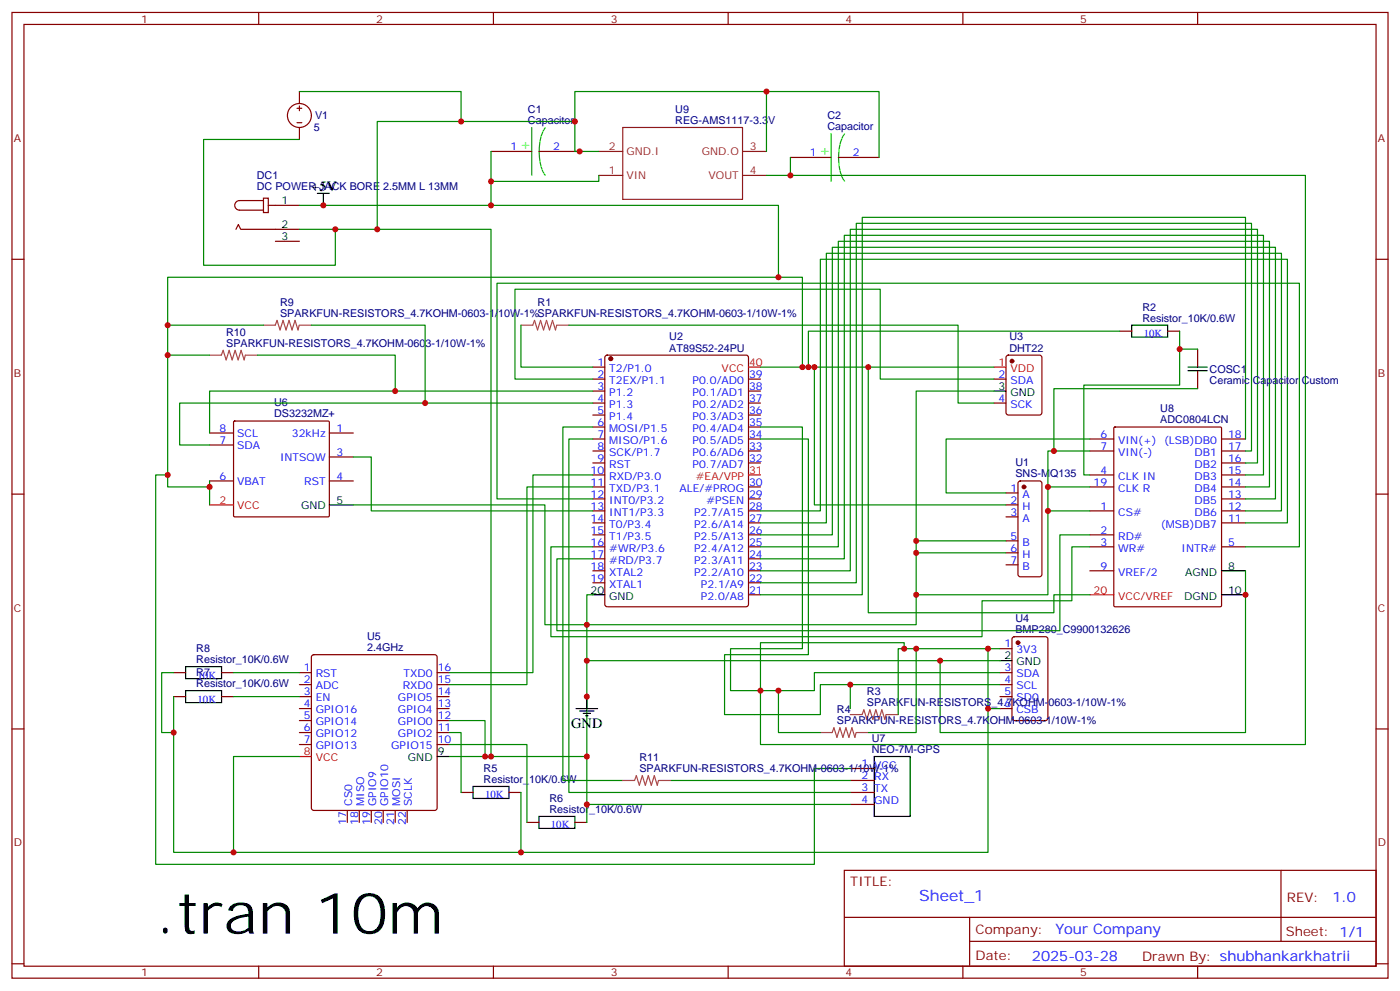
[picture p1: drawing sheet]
<svg xmlns="http://www.w3.org/2000/svg" width="412mm" height="292mm" viewBox="0 0 412 292" stroke-linecap="round" stroke-linejoin="round" font-family="sans-serif">
<g fill="none" stroke="#870000" stroke-width=".35">
<path d="M3.5 3.7h405.4v284.3h-405.4zM7.1 7.2h398.2v277.3h-398.2zM76.2 3.7v3.5M145.3 3.7v3.5M214.5 3.7v3.5M283.6 3.7v3.5M352.8 3.7v3.5M87.5 31.9h1.4M87.5 36.1h1.4M88.2 27v3.5M88.2 31.2v1.4M88.2 37.5v3.6"/>
<path d="M77.6 58.3h1.4v4.3h-1.4zM77.6 59.1h-7a1.41 1.41 0 0 0-1.5 1.4 1.41 1.41 0 0 0 1.5 1.4h7M144.6 44.6h12M158.7 44.6h12M232.8 46.4h12M246.9 46.4h12M3.5 76.3h3.6M69.5 67.5l.7-1.4 .7 1.4h17.3M79 60.5h9.2M81.1 71h7.1M405.3 76.3h3.6M329.8 97.5h3.6"/>
<path d="M344 97.5h3.5M174.6 108.1h3.6M174.6 111.6h3.6M174.6 115.1h3.6M174.6 118.7h3.6M178.4 104.8l.5-.2h40.9l.6 .4 .1 72.9-.5 .7h-41.1l-.7-.4v-72.9zM220.5 111.6h3.5M220.5 115.1h3.5M220.5 118.7h3.5M292.8 111.6h3.5M292.8 118.7h3.5M296.6 104.8l.4-.2h9.2l.7 .4v16.5l-.4 .6-9.5 .1-.6-.5-.1-16.4z"/>
<path d="M352.8 102.8v5.3M352.8 109.1v5.3M61.7 127.5h7.1M61.7 131h7.1M68.8 124.1l.3-.1h27.7l.2 .3v27.7l-.3 .2-27.7-.1-.2-.3zM97 127.5h7.1M97 134.5h7.1M174.6 122.2h3.6M174.6 125.7h3.6M174.6 129.3h3.6M174.6 132.8h3.6M174.6 136.3h3.6"/>
<path d="M174.6 139.8h3.6M220.5 122.2h3.5M220.5 125.7h3.5M220.5 129.3h3.5M220.5 132.8h3.5M220.5 136.3h3.5M321 129.3h7.1M321 132.8h7.1M321 139.8h7.1M328.1 125.9l.3-.2h31.1l.3 .2v52.4l-.2 .3h-31.2l-.3-.1zM359.8 129.3h7.1M359.8 132.8h7.1"/>
<path d="M359.8 136.3h7.1M359.8 139.8h7.1M3.5 145.5h3.6M61.7 141.6h7.1M97 141.6h7.1M174.6 143.4h3.6M174.6 146.9h3.6M174.6 150.4h3.6M174.6 154h3.6M174.6 157.5h3.6M220.5 143.4h3.5M220.5 146.9h3.5"/>
<path d="M220.5 150.4h3.5M220.5 154h3.5M220.5 157.5h3.5M296.3 145.1h3.6M296.3 148.7h3.6M296.3 152.2h3.6M296.3 159.2h3.6M300.1 141.8l.5-.2h5.6l.7 .4v27.1l-.2 .5-.5 .2h-5.6l-.5-.2-.2-.5v-26.8zM321 143.4h7.1M321 150.4h7.1M321 157.5h7.1M359.8 143.4h7.1"/>
<path d="M359.8 146.9h7.1M359.8 150.4h7.1M359.8 154h7.1M405.3 145.5h3.6M174.6 161h3.6M174.6 164.5h3.6M174.6 168.1h3.6M174.6 171.6h3.6M220.5 161h3.5M220.5 164.5h3.5M220.5 168.1h3.5M220.5 171.6h3.5"/>
<path d="M220.5 175.1h3.5M296.3 162.8h3.6M296.3 166.3h3.6M321 161h7.1M321 168.1h7.1M359.8 161h7.1M51.2 198h3.5M65.3 198h3.5M88.2 198h3.5M92 193l.4-.2h35.7l.5 .2 .2 .5v44.4l-.3 .5-.4 .2h-35.7l-.5-.2-.2-.5v-44.4zM128.8 198h3.5M294.6 191h3.5"/>
<path d="M294.6 198h3.5M298.3 187.7l.5-.2h9.2l.6 .4 .1 23.6-.5 .6-9.4 .1-.6-.5-.1-23.5zM3.5 214.6h3.6M51.2 205.1h3.5M65.3 205.1h3.5M88.2 201.6h3.5M88.2 205.1h3.5M88.2 208.6h3.5M88.2 212.2h3.5M88.2 215.7h3.5M88.2 219.2h3.5M128.8 201.6h3.5"/>
<path d="M128.8 205.1h3.5M128.8 208.6h3.5M128.8 212.2h3.5M128.8 215.7h3.5M128.8 219.2h3.5M294.6 201.6h3.5M294.6 205.1h3.5M294.6 208.6h3.5M405.3 214.6h3.6M102.3 238.6v3.5M105.8 238.6v3.5M109.4 238.6v3.5"/>
<path d="M112.9 238.6v3.5M116.4 238.6v3.5M119.9 238.6v3.5M135.8 233.3h3.5M149.9 233.3h3.6M250.5 226.3h7M250.5 229.8h7M250.5 233.3h7M250.5 236.9h7M155.2 242.1h3.5M169.3 242.1h3.6M248.7 256.3h156.6v28.2h-156.6z"/>
<path d="M377.3 256.3v20.9M248.7 270.1h156.5M285.6 277.2h119.6M285.6 270.1v14.1M3.5 283.8h3.6M76.2 284.5v3.5M145.3 284.5v3.5M214.5 284.5v3.5M283.6 284.5v3.5M352.8 284.5v3.5M405.3 283.8h3.6"/>
<circle cx="88.2" cy="34" r="3.5"/>
</g>
<g fill="#870000" stroke="#870000" stroke-width=".35">
<circle cx="179.9" cy="105.6" r=".53"/>
<circle cx="298.1" cy="106.3" r=".53"/>
<circle cx="301.6" cy="143.4" r=".53"/>
<circle cx="299.9" cy="189.2" r=".53"/>
</g>
<g fill="none" stroke="#000" stroke-width=".35">
<path d="M93.5 56.9h3.5M95.2 56.9v3.6M333.4 95.7h10.6v3.6h-10.6zM292.8 115.1h3.5M350 108.1h5.6M350 109.1h5.6M97 148.7h7.1M174.6 175.1h3.6M359.8 175.1h7.1M359.8 168.1h7.1M54.7 196.3h10.6v3.5h-10.6zM294.6 194.5h3.5"/>
<path d="M54.7 203.3h10.6v3.6h-10.6zM169.7 208.6h6.3M170.7 209.3h4.3M171.8 210h2.1M172.5 210.7h.7M172.9 205.1v3.5M128.8 222.7h3.5M139.3 231.6h10.6v3.5h-10.6zM257.5 222.7h10.6v17.7h-10.6zM158.7 240.4h10.6v3.5h-10.6z"/>
</g>
<path d="M220.5 108.1h3.5M292.8 108.1h3.5M220.5 139.8h3.5M61.7 148.7h7.1M321 175.1h7.1M88.2 222.7h3.5" fill="none" stroke="#f00" stroke-width=".35"/>
<g fill="none" stroke="#008700" stroke-width=".35">
<path d="M88.2 27h47.6v8.8M169.3 35.8v-8.8h56.5v17.6M225.8 27h33.1v19.4M88.2 41.1h-28.2v37h38.8v-10.6M144.6 44.6v15.9M176.4 51.6v1.8h-31.8M176.4 44.6h-7.1v-8.8h-58.2v31.7M232.8 46.4v5.2h-7M232.8 51.6h151.7v167.6h-160.5v-30h42.3v1.8M88.2 60.5h141.1v21.1M88.2 67.5h56.4v155.2M49.4 95.7h28.2"/>
<path d="M91.7 95.7h33.5v23M153.5 95.7v12.4h21.1M167.6 95.7h114.6v23h10.6M329.8 97.5h-91.7v10.6M347.5 97.5v15.9h-28.2v26.4h1.7M49.4 104.6h12.3M75.8 104.6h40.6v10.5M174.6 111.6h-22.9v-26.4h107.6v26.4h33.5M174.6 118.7h-121.7v12.3h8.8M174.6 115.1h-112.9v12.4M224 108.1h68.8M236.4 108.1v-26.5h-187v61.8h12.3"/>
<path d="M239.9 108.1v40.6h56.4M255.8 108.1v72.3h54.6v-5.3h10.6M292.8 115.1h-22.9v68.8h-97v-8.8h1.7M347.5 102.8h5.3M352.8 114.4h-42.4v18.4M49.4 139.8h-3.5v114.7h194v-28.2h10.6M104.1 134.5h5.3v15.9h65.2M174.6 139.8h-17.6v58.2h-24.7M174.6 129.3h-7v104h82.9M174.6 125.7h-8.8v104.1h17.6M224 125.7h12.4v65.3h-21.2v12.3h24.7v-5.3h54.7M224 129.3h14.1v63.5h-24.7v17.6h28.3v-8.8h52.9"/>
<path d="M321 129.3h-42.3v15.8h17.6M321 132.8h-12.3v42.3h-38.8M366.9 129.3v-65.3h-112.9v111.1h-30M366.9 132.8h1.8v-67h-116.5v105.8h-28.2M366.9 136.3h3.5v-68.8h-119.9v100.6h-26.5M366.9 139.8h5.3v-70.5h-123.5v95.2h-24.7M61.7 141.6v7.1M104.1 148.7h56.4v35.2h12.4v10.6h121.7M174.6 146.9h-28.2v-63.5h236.4v77.6h-15.9M174.6 143.4h-19.4v58.2h-22.9M224 150.4h17.7v-74.1h137.5v77.7h-12.3M269.9 159.2h26.4"/>
<path d="M308.7 150.4h12.3M308.7 143.4h12.3M321 157.5h-8.8v28.2h-148.2v-21.2h10.6M366.9 143.4h7v-72.4h-127v90h-22.9M366.9 146.9h8.8v-74.1h-130.5v84.7h-21.2M366.9 150.4h10.6v-75.8h-134.1v79.4h-19.4M174.6 161h-12.3v26.5h127v-10.6h26.4v-15.9h5.3M269.9 162.8h26.4M366.9 168.1v47.6h-90v-21.2M51.2 198h-3.6v17.7h3.6M68.8 198h19.4M172.9 194.5v42.4h77.6"/>
<path d="M269.9 191v24.7h-14.1M291 191h-26.4v19.4M294.6 191h-3.6v17.6h3.6M51.2 205.1v45.9h17.6M68.8 205.1h19.4M132.3 212.2h10.6v10.5M132.3 215.7h3.5v17.6M132.3 219.2h22.9v22.9M229.3 203.3v12.4h12.4M250.5 201.6v7M291 208.6v42.4h-222.2v-28.3h19.4M132.3 222.7h40.6"/>
<path d="M153.5 233.3v17.7M172.9 236.9v5.2M197.6 229.8h52.9"/>
</g>
<path d="M77.6 95.7h3.5l.5-1.4 .9 2.9 .9-2.9 .9 2.9 .8-2.9 .9 2.9 .9-2.9 .9 2.9 .3-1.5M88.3 95.7h3.4M153.5 95.7h3.4l.6-1.4 .8 2.9 .9-2.9 .9 2.9 .9-2.9 .9 2.9 .9-2.9 .8 2.9 .4-1.5M164.1 95.7h3.5M61.7 104.6h3.5l.5-1.4 .9 2.8 .9-2.8 .9 2.8 .9-2.8 .8 2.8 .9-2.8 .9 2.8 .4-1.4M72.4 104.6h3.4M241.7 215.7h3.4l.6-1.4 .8 2.8 .9-2.8 .9 2.8 .9-2.8 .9 2.8 .8-2.8 .9 2.8 .4-1.4M250.5 210.4h3.4l.6-1.4 .9 2.8 .8-2.8 .9 2.8 .9-2.8 .9 2.8 .9-2.8 .8 2.8 .4-1.4M252.3 215.7h3.5M261.1 210.4h3.5M183.4 229.8h3.5l.5-1.4 .9 2.8 .9-2.8 .9 2.8 .9-2.8 .9 2.8 .8-2.8 .9 2.8 .4-1.4M194.1 229.8h3.5" fill="none" stroke="#a64a4a" stroke-width=".35"/>
<path d="M183.4 37.5h35.3v21.2h-35.3zM176.4 51.6h7M176.4 44.6h7M218.7 51.6h7.1M218.7 44.6h7.1" fill="none" stroke="#8c2424" stroke-width=".35"/>
<path d="M156.6 37.5v14.1M160.6 37.6a14.6 14.6 0 0 0 0 14M244.8 39.3v14.1M248.8 39.4a14.6 14.6 0 0 0 0 14" fill="none" stroke="#0f0" stroke-width=".35"/>
<g fill="#c00">
<circle cx="172.9" cy="183.9" r=".88"/>
<circle cx="172.9" cy="194.5" r=".88"/>
<circle cx="172.9" cy="222.7" r=".88"/>
<circle cx="269.9" cy="159.2" r=".88"/>
<circle cx="269.9" cy="175.1" r=".88"/>
<circle cx="255.8" cy="108.1" r=".88"/>
<circle cx="308.7" cy="150.4" r=".88"/>
<circle cx="276.9" cy="194.5" r=".88"/>
<circle cx="366.9" cy="175.1" r=".88"/>
<circle cx="308.7" cy="143.4" r=".88"/>
<circle cx="238.1" cy="108.1" r=".88"/>
<circle cx="347.5" cy="102.8" r=".88"/>
<circle cx="310.4" cy="132.8" r=".88"/>
<circle cx="269.9" cy="162.8" r=".88"/>
<circle cx="239.9" cy="108.1" r=".88"/>
<circle cx="142.9" cy="222.7" r=".88"/>
<circle cx="291" cy="208.6" r=".88"/>
<circle cx="153.5" cy="251" r=".88"/>
<circle cx="172.9" cy="236.9" r=".88"/>
<circle cx="68.8" cy="251" r=".88"/>
<circle cx="51.2" cy="215.7" r=".88"/>
<circle cx="236.4" cy="108.1" r=".88"/>
<circle cx="61.7" cy="143.4" r=".88"/>
<circle cx="49.4" cy="95.7" r=".88"/>
<circle cx="49.4" cy="104.6" r=".88"/>
<circle cx="116.4" cy="115.1" r=".88"/>
<circle cx="125.2" cy="118.7" r=".88"/>
<circle cx="291" cy="191" r=".88"/>
<circle cx="250.5" cy="201.6" r=".88"/>
<circle cx="229.3" cy="203.3" r=".88"/>
<circle cx="269.9" cy="191" r=".88"/>
<circle cx="49.4" cy="139.8" r=".88"/>
<circle cx="229.3" cy="81.6" r=".88"/>
<circle cx="144.6" cy="222.7" r=".88"/>
<circle cx="144.6" cy="60.5" r=".88"/>
<circle cx="144.6" cy="53.4" r=".88"/>
<circle cx="111.1" cy="67.5" r=".88"/>
<circle cx="170.7" cy="44.6" r=".88"/>
<circle cx="169.3" cy="35.8" r=".88"/>
<circle cx="225.8" cy="27" r=".88"/>
<circle cx="266.3" cy="191" r=".88"/>
<circle cx="232.8" cy="51.6" r=".88"/>
<circle cx="224" cy="203.3" r=".88"/>
<circle cx="95.3" cy="60.5" r=".88"/>
<circle cx="172.9" cy="205.1" r=".88"/>
<circle cx="135.8" cy="35.8" r=".88"/>
<circle cx="98.8" cy="67.5" r=".88"/>
</g>
<text font-size="16.9" x="45.9" y="274.9">.tran 10m</text>
<text font-size="4.6" fill="#00f" x="270.8" y="265.3">Sheet_1</text>
<g font-size="4.2" fill="#6f0">
<text x="153.1" y="43.9">+</text>
<text x="241.3" y="45.6">+</text>
</g>
<g font-size="4.2">
<text x="91.7" y="56.2">+5V</text>
<text x="168.3" y="214.3">GND</text>
</g>
<g font-size="4.2" fill="#00f">
<text x="392.5" y="265.5">1.0</text>
<text x="310.9" y="275.1">Your Company</text>
<text x="304" y="282.9">2025-03-28</text>
</g>
<g font-size="3.9" fill="#800">
<text x="250.5" y="260.8">TITLE:</text>
<text x="379.1" y="265.5">REV:</text>
<text x="287.4" y="275">Company:</text>
<text x="378.7" y="275.7">Sheet: 1/1</text>
<text x="287.4" y="282.7">Date:</text>
<text x="336.4" y="282.8">Drawn By: shubhankarkhatrii</text>
</g>
<g font-size="3.2" fill="#800">
<text x="41.6" y="6.7">1</text>
<text x="110.8" y="6.7">2</text>
<text x="179.9" y="6.7">3</text>
<text x="249.1" y="6.7">4</text>
<text x="318.2" y="6.7">5</text>
<text x="4.1" y="41.8">A</text>
<text x="405.9" y="41.8">A</text>
<text x="4.1" y="110.9">B</text>
<text x="405.9" y="110.9">B</text>
<text x="4.1" y="180.1">C</text>
<text x="405.9" y="180.1">C</text>
<text x="4.1" y="249.2">D</text>
<text x="405.9" y="249.2">D</text>
<text x="41.6" y="287.5">1</text>
<text x="110.8" y="287.5">2</text>
<text x="179.9" y="287.5">3</text>
<text x="249.1" y="287.5">4</text>
<text x="318.2" y="287.5">5</text>
</g>
<g font-size="3.2" fill="#000080">
<text x="92.8" y="35.2">V1</text>
<text x="155.5" y="33.2">C1</text>
<text x="198.9" y="33.2">U9</text>
<text x="243.7" y="35">C2</text>
<text x="92.4" y="38.4">5</text>
<text x="155.5" y="36.5">Capacitor</text>
<text x="198.9" y="36.5">REG-AMS1117-3.3V</text>
<text x="243.7" y="38.2">Capacitor</text>
<text x="75.7" y="52.7">DC1</text>
<text x="75.7" y="55.9">DC POWER JACK BORE 2.5MM L 13MM</text>
<text x="82.5" y="93.3">SPARKFUN-RESISTORS_4.7KOHM-0603-1/10W-1%SPARKFUN-RESISTORS_4.7KOHM-0603-1/10W-1%</text>
<text x="82.5" y="90">R9</text>
<text x="158.3" y="90">R1</text>
<text x="336.5" y="94.7">Resistor_10K/0.6W</text>
<text x="336.5" y="91.4">R2</text>
<text x="66.6" y="98.8">R10</text>
<text x="197.2" y="100.3">U2</text>
<text x="297.3" y="100.3">U3</text>
<text x="66.6" y="102.1">SPARKFUN-RESISTORS_4.7KOHM-0603-1/10W-1%</text>
<text x="197.2" y="103.5">AT89S52-24PU</text>
<text x="297.3" y="103.5">DHT22</text>
<text x="356.3" y="113.1">Ceramic Capacitor Custom</text>
<text x="356.3" y="109.8">COSC1</text>
<text x="80.7" y="119.7">U6</text>
<text x="80.7" y="122.9">DS3232MZ+</text>
<text x="341.8" y="124.7">ADC0804LCN</text>
<text x="341.8" y="121.4">U8</text>
<text x="299.1" y="137.3">U1</text>
<text x="299.1" y="140.5">SNS-MQ135</text>
<text x="299.1" y="183.2">U4</text>
<text x="57.8" y="192">R8</text>
<text x="108.1" y="191.7">2.4GHz</text>
<text x="108.1" y="188.4">U5</text>
<text x="299.1" y="186.4">BMP280_C9900132626</text>
<text x="57.8" y="195.2">Resistor_10K/0.6W</text>
<text x="57.8" y="202.3">Resistor_10K/0.6W</text>
<text x="57.8" y="199">R7</text>
<text x="246.5" y="210">R4</text>
<text x="255.4" y="207.9">SPARKFUN-RESISTORS_4.7KOHM-0603-1/10W-1%</text>
<text x="255.4" y="204.7">R3</text>
<text x="246.5" y="213.2">SPARKFUN-RESISTORS_4.7KOHM-0603-1/10W-1%</text>
<text x="256.8" y="221.7">NEO-7M-GPS</text>
<text x="256.8" y="218.4">U7</text>
<text x="142.5" y="227.3">R5</text>
<text x="188.3" y="227.3">SPARKFUN-RESISTORS_4.7KOHM-0603-1/10W-1%</text>
<text x="188.3" y="224.1">R11</text>
<text x="142.5" y="230.5">Resistor_10K/0.6W</text>
<text x="161.9" y="239.3">Resistor_10K/0.6W</text>
<text x="161.9" y="236.1">R6</text>
</g>
<g font-size="3.2" fill="#00f">
<text x="150.4" y="44.2">1</text>
<text x="163" y="44.2">2</text>
<text x="238.6" y="46">1</text>
<text x="251.2" y="46">2</text>
<text x="336.9" y="99.3">10K</text>
<text x="176" y="107.7">1</text>
<text x="176" y="111.3">2</text>
<text x="179.5" y="109.5">T2/P1.0</text>
<text x="179.5" y="113">T2EX/P1.1</text>
<text x="204" y="113">P0.0/AD0</text>
<text x="220.7" y="111.3">39</text>
<text x="294.1" y="111.3">2</text>
<text x="297.6" y="113">SDA</text>
<text x="176" y="114.8">3</text>
<text x="176" y="118.3">4</text>
<text x="179.5" y="116.6">P1.2</text>
<text x="204" y="116.6">P0.1/AD1</text>
<text x="220.7" y="118.3">37</text>
<text x="220.7" y="114.8">38</text>
<text x="294.1" y="118.3">4</text>
<text x="176" y="121.8">5</text>
<text x="176" y="125.4">6</text>
<text x="179.5" y="120.1">P1.3</text>
<text x="179.5" y="123.6">P1.4</text>
<text x="204" y="123.6">P0.3/AD3</text>
<text x="204" y="120.1">P0.2/AD2</text>
<text x="220.7" y="125.4">35</text>
<text x="220.7" y="121.8">36</text>
<text x="297.6" y="120.1">SCK</text>
<text x="64.7" y="130.7">7</text>
<text x="64.7" y="127.1">8</text>
<text x="69.8" y="128.6">SCL</text>
<text x="86" y="128.6">32kHz</text>
<text x="99.1" y="127.1">1</text>
<text x="176" y="128.9">7</text>
<text x="179.5" y="127.1">MOSI/P1.5</text>
<text x="179.5" y="130.7">MISO/P1.6</text>
<text x="204" y="130.7">P0.5/AD5</text>
<text x="204" y="127.1">P0.4/AD4</text>
<text x="220.7" y="128.9">34</text>
<text x="324.1" y="128.9">6</text>
<text x="329.4" y="130.7">VIN(+) (LSB)DB0</text>
<text x="361.8" y="128.9">18</text>
<text x="69.8" y="132.1">SDA</text>
<text x="82.5" y="135.6">INTSQW</text>
<text x="99.1" y="134.2">3</text>
<text x="176" y="132.4">8</text>
<text x="176" y="136">9</text>
<text x="179.5" y="134.2">SCK/P1.7</text>
<text x="179.5" y="137.7">RST</text>
<text x="204" y="137.7">P0.7/AD7</text>
<text x="204" y="134.2">P0.6/AD6</text>
<text x="220.7" y="136">32</text>
<text x="220.7" y="132.4">33</text>
<text x="324.1" y="132.4">7</text>
<text x="329.4" y="134.2">VIN(-)</text>
<text x="351.9" y="137.7">DB2</text>
<text x="351.9" y="134.2">DB1</text>
<text x="361.8" y="136">16</text>
<text x="361.8" y="132.4">17</text>
<text x="64.7" y="141.3">6</text>
<text x="69.8" y="142.7">VBAT</text>
<text x="89.6" y="142.7">RST</text>
<text x="99.1" y="141.3">4</text>
<text x="173.9" y="139.5">10</text>
<text x="173.9" y="143">11</text>
<text x="179.5" y="141.3">RXD/P3.0</text>
<text x="220.7" y="143">30</text>
<text x="322.1" y="143">19</text>
<text x="324.1" y="139.5">4</text>
<text x="329.4" y="141.3">CLK IN</text>
<text x="351.9" y="141.3">DB3</text>
<text x="361.8" y="143">14</text>
<text x="361.8" y="139.5">15</text>
<text x="173.9" y="146.5">12</text>
<text x="179.5" y="144.8">TXD/P3.1</text>
<text x="179.5" y="148.3">INT0/P3.2</text>
<text x="200.1" y="144.8">ALE/#PROG</text>
<text x="208.1" y="148.3">#PSEN</text>
<text x="220.7" y="146.5">29</text>
<text x="297.7" y="144.8">1</text>
<text x="297.7" y="148.3">2</text>
<text x="301.2" y="146.5">A</text>
<text x="329.4" y="144.8">CLK R</text>
<text x="351.9" y="148.3">DB5</text>
<text x="351.9" y="144.8">DB4</text>
<text x="361.8" y="146.5">13</text>
<text x="173.9" y="150.1">13</text>
<text x="173.9" y="153.6">14</text>
<text x="179.5" y="151.8">INT1/P3.3</text>
<text x="179.5" y="155.4">T0/P3.4</text>
<text x="204.4" y="155.4">P2.6/A14</text>
<text x="204.4" y="151.8">P2.7/A15</text>
<text x="220.7" y="153.6">27</text>
<text x="220.7" y="150.1">28</text>
<text x="297.7" y="151.8">3</text>
<text x="301.2" y="150.1">H</text>
<text x="301.2" y="153.6">A</text>
<text x="324.1" y="150.1">1</text>
<text x="329.4" y="151.8">CS#</text>
<text x="342" y="155.4">(MSB)DB7</text>
<text x="351.9" y="151.8">DB6</text>
<text x="361.8" y="153.6">11</text>
<text x="361.8" y="150.1">12</text>
<text x="173.9" y="157.1">15</text>
<text x="173.9" y="160.7">16</text>
<text x="179.5" y="158.9">T1/P3.5</text>
<text x="204.4" y="158.9">P2.5/A13</text>
<text x="220.7" y="160.7">25</text>
<text x="220.7" y="157.1">26</text>
<text x="297.7" y="158.9">5</text>
<text x="301.2" y="160.7">B</text>
<text x="324.1" y="157.1">2</text>
<text x="324.1" y="160.7">3</text>
<text x="329.4" y="158.9">RD#</text>
<text x="361.8" y="160.7">5</text>
<text x="173.9" y="164.2">17</text>
<text x="173.9" y="167.7">18</text>
<text x="179.5" y="162.4">#WR/P3.6</text>
<text x="179.5" y="165.9">#RD/P3.7</text>
<text x="204.4" y="165.9">P2.3/A11</text>
<text x="204.4" y="162.4">P2.4/A12</text>
<text x="220.7" y="167.7">23</text>
<text x="220.7" y="164.2">24</text>
<text x="297.7" y="162.4">6</text>
<text x="297.7" y="165.9">7</text>
<text x="301.2" y="164.2">H</text>
<text x="301.2" y="167.7">B</text>
<text x="324.1" y="167.7">9</text>
<text x="329.4" y="162.4">WR#</text>
<text x="348.1" y="162.4">INTR#</text>
<text x="173.9" y="171.2">19</text>
<text x="179.5" y="169.5">XTAL2</text>
<text x="179.5" y="173">XTAL1</text>
<text x="204.4" y="169.5">P2.2/A10</text>
<text x="206.5" y="173">P2.1/A9</text>
<text x="220.7" y="171.2">22</text>
<text x="329.4" y="169.5">VREF/2</text>
<text x="206.5" y="176.5">P2.0/A8</text>
<text x="220.7" y="174.8">21</text>
<text x="295.9" y="190.6">1</text>
<text x="89.5" y="197.7">1</text>
<text x="128.9" y="197.7">16</text>
<text x="295.9" y="197.7">3</text>
<text x="299.4" y="192.4">3V3</text>
<text x="58.2" y="199.8">10K</text>
<text x="89.5" y="201.2">2</text>
<text x="93" y="199.5">RST</text>
<text x="93" y="203">ADC</text>
<text x="118.6" y="203">RXD0</text>
<text x="118.9" y="199.5">TXD0</text>
<text x="128.9" y="201.2">15</text>
<text x="295.9" y="201.2">4</text>
<text x="299.4" y="199.5">SDA</text>
<text x="299.4" y="203">SCL</text>
<text x="58.2" y="206.9">10K</text>
<text x="89.5" y="204.8">3</text>
<text x="89.5" y="208.3">4</text>
<text x="93" y="206.5">EN</text>
<text x="117.2" y="206.5">GPIO5</text>
<text x="128.9" y="208.3">13</text>
<text x="128.9" y="204.8">14</text>
<text x="295.9" y="204.8">5</text>
<text x="295.9" y="208.3">6</text>
<text x="299.4" y="206.5">SD0</text>
<text x="89.5" y="211.8">5</text>
<text x="89.5" y="215.3">6</text>
<text x="93" y="210">GPIO16</text>
<text x="93" y="213.6">GPIO14</text>
<text x="117.2" y="213.6">GPIO0</text>
<text x="117.2" y="210">GPIO4</text>
<text x="128.9" y="215.3">11</text>
<text x="128.9" y="211.8">12</text>
<text x="299.4" y="210">CSB</text>
<text x="89.5" y="218.9">7</text>
<text x="93" y="217.1">GPIO12</text>
<text x="93" y="220.6">GPIO13</text>
<text x="115.2" y="220.6">GPIO15</text>
<text x="117.2" y="217.1">GPIO2</text>
<text x="128.9" y="218.9">10</text>
<text x="253.7" y="225.9">1</text>
<text x="257.5" y="226.3">VCC</text>
<text x="253.7" y="229.4">2</text>
<text x="253.7" y="233">3</text>
<text x="257.5" y="229.8">RX</text>
<text x="257.5" y="233.3">TX</text>
<text x="103.7" y="237.3" transform="rotate(-90 103.7 237.3)">CS0</text>
<text x="107.2" y="237.3" transform="rotate(-90 107.2 237.3)">MISO</text>
<text x="110.8" y="237.3" transform="rotate(-90 110.8 237.3)">GPIO9</text>
<text x="114.3" y="237.3" transform="rotate(-90 114.3 237.3)">GPIO10</text>
<text x="117.8" y="237.3" transform="rotate(-90 117.8 237.3)">MOSI</text>
<text x="121.4" y="237.3" transform="rotate(-90 121.4 237.3)">SCLK</text>
<text x="142.9" y="235.1">10K</text>
<text x="253.7" y="236.5">4</text>
<text x="257.5" y="236.9">GND</text>
<text x="102" y="242.8" transform="rotate(-90 102 242.8)">17</text>
<text x="105.5" y="242.8" transform="rotate(-90 105.5 242.8)">18</text>
<text x="109" y="242.8" transform="rotate(-90 109 242.8)">19</text>
<text x="112.5" y="242.8" transform="rotate(-90 112.5 242.8)">20</text>
<text x="116.1" y="242.8" transform="rotate(-90 116.1 242.8)">21</text>
<text x="119.6" y="242.8" transform="rotate(-90 119.6 242.8)">22</text>
<text x="162.3" y="243.9">10K</text>
</g>
<g font-size="3.2" fill="#8d2323">
<text x="179.3" y="44.2">2</text>
<text x="184.5" y="45.6">GND.I</text>
<text x="206.7" y="45.6">GND.O</text>
<text x="220.8" y="44.2">3</text>
<text x="179.3" y="51.3">1</text>
<text x="184.5" y="52.7">VIN</text>
<text x="208.7" y="52.7">VOUT</text>
<text x="220.8" y="51.3">4</text>
</g>
<g font-size="3.2">
<text x="82.9" y="60.1">1</text>
<text x="82.9" y="67.2">2</text>
<text x="82.9" y="70.7">3</text>
<text x="294.1" y="114.8">3</text>
<text x="297.6" y="116.6">GND</text>
<text x="88.7" y="149.7">GND</text>
<text x="99.1" y="148.3">5</text>
<text x="361.8" y="167.7">8</text>
<text x="349.1" y="169.5">AGND</text>
<text x="173.9" y="174.8">20</text>
<text x="179.5" y="176.5">GND</text>
<text x="348.8" y="176.5">DGND</text>
<text x="361.8" y="174.8">10</text>
<text x="295.9" y="194.2">2</text>
<text x="299.4" y="195.9">GND</text>
<text x="120.2" y="224.2">GND</text>
<text x="128.9" y="222.4">9</text>
</g>
<g font-size="3.2" fill="#f00">
<text x="220.7" y="107.7">40</text>
<text x="294.1" y="107.7">1</text>
<text x="212.6" y="109.5">VCC</text>
<text x="297.6" y="109.5">VDD</text>
<text x="205" y="141.3">#EA/VPP</text>
<text x="220.7" y="139.5">31</text>
<text x="64.7" y="148.3">2</text>
<text x="69.8" y="149.7">VCC</text>
<text x="322.1" y="174.8">20</text>
<text x="329.4" y="176.5">VCC/VREF</text>
<text x="89.5" y="222.4">8</text>
<text x="93" y="224.2">VCC</text>
</g>
</svg>
